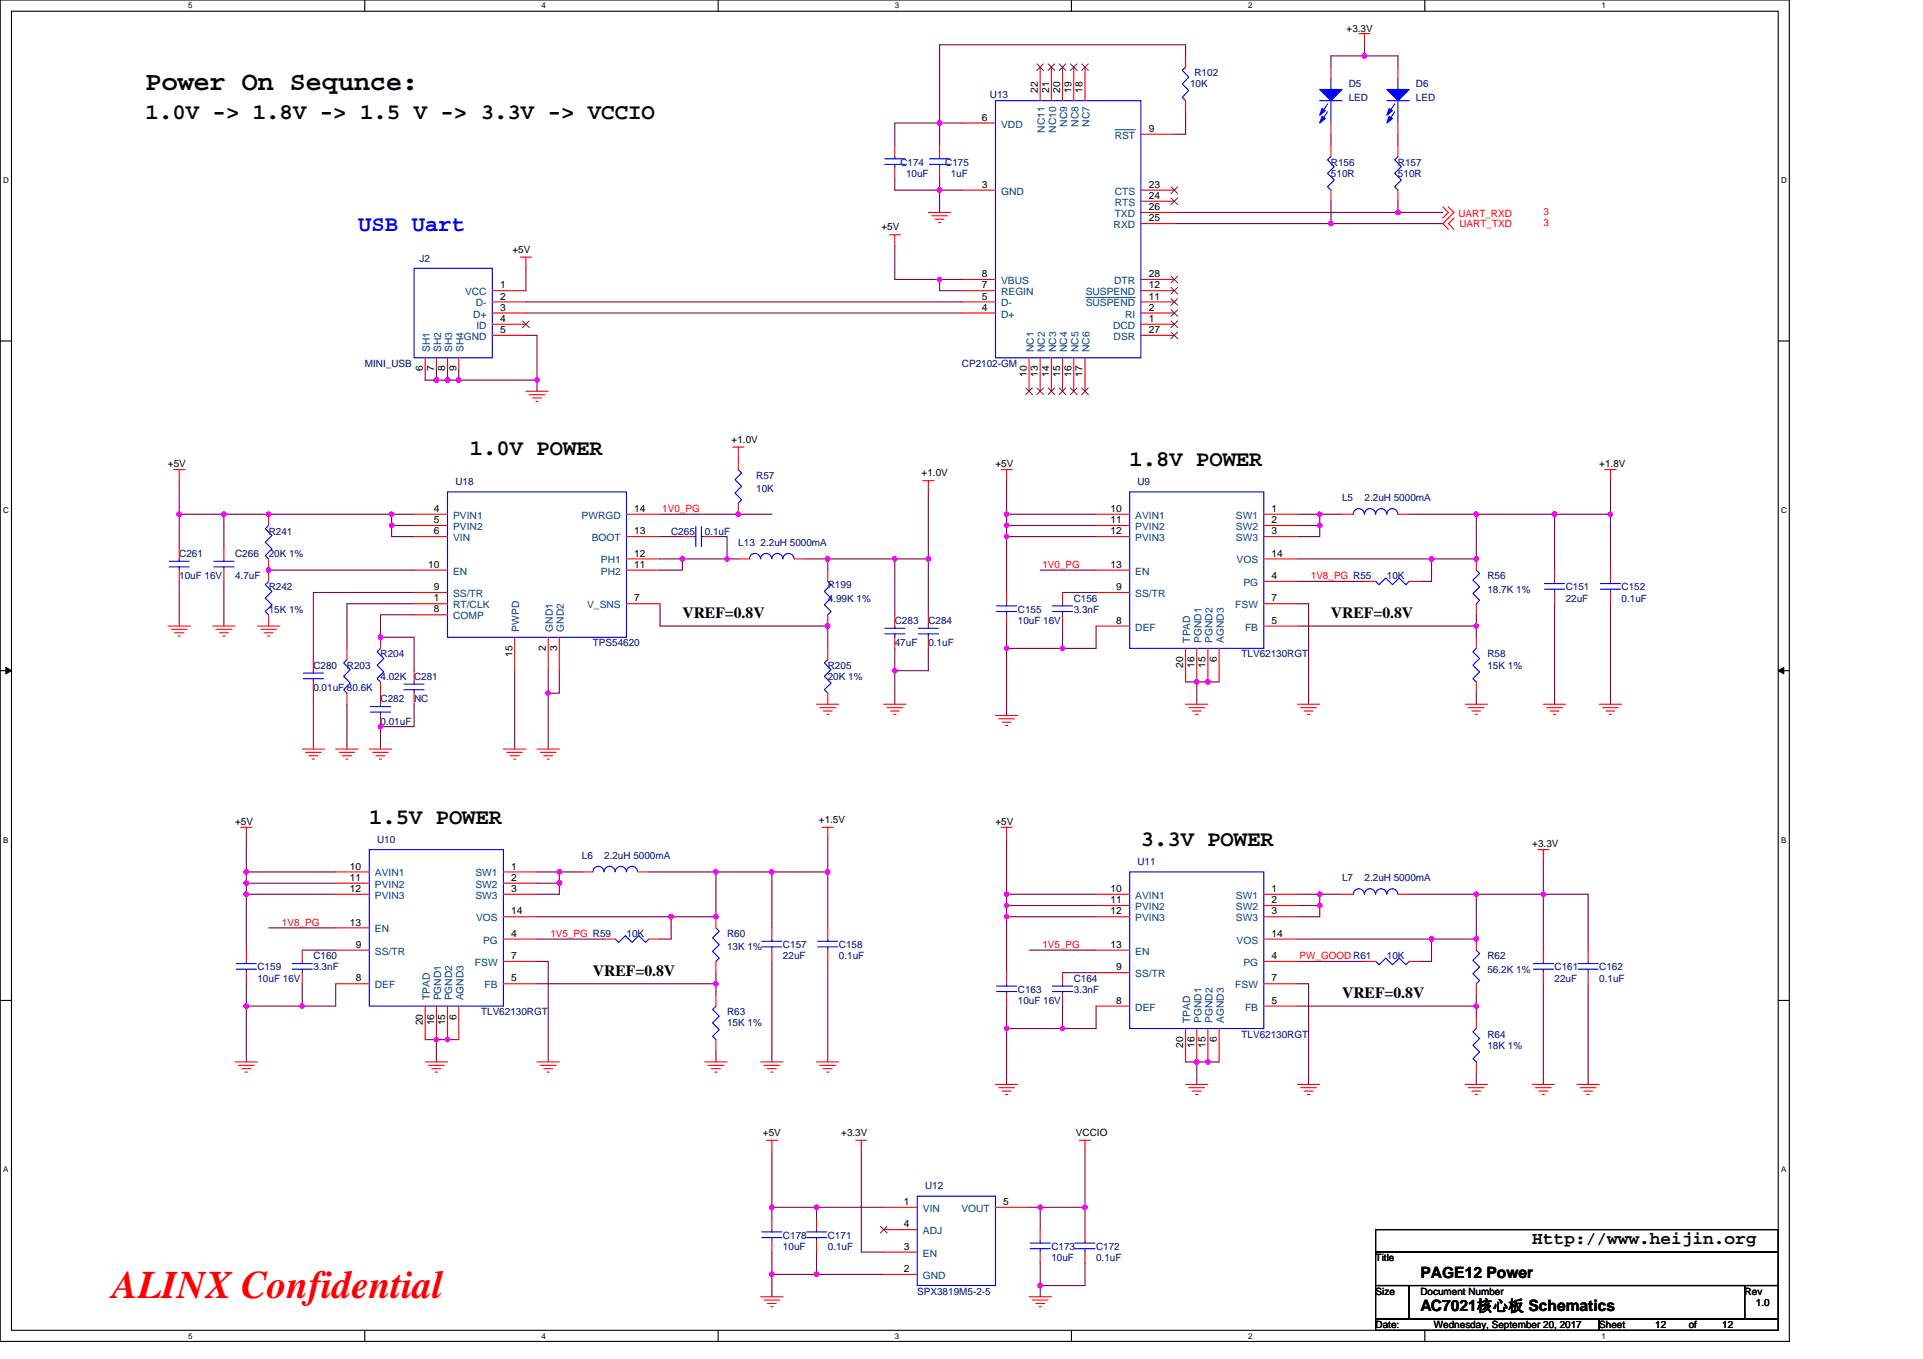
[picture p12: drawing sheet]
<svg xmlns="http://www.w3.org/2000/svg" width="297mm" height="210mm" viewBox="0 0 297 210" stroke-linecap="round" stroke-linejoin="round" font-family="sans-serif">
<path d="M0 0h276.4v207.3h-276.4zM1.8 1.7h272.9v203.8h-272.9z" fill="none" stroke="#000" stroke-width=".17"/>
<g fill="#fff">
<path d="M29.1 .2h.6v1.4h-.6z"/>
<path d="M29.1 205.7h.6v1.4h-.6z"/>
</g>
<path d="M56.3 0v1.7M56.3 205.5v1.8" fill="none" stroke="#000" stroke-width=".17"/>
<g fill="#fff">
<path d="M83.6 .2h.7v1.4h-.7z"/>
<path d="M83.6 205.7h.7v1.4h-.7z"/>
</g>
<path d="M110.9 0v1.7M110.9 205.5v1.8" fill="none" stroke="#000" stroke-width=".17"/>
<g fill="#fff">
<path d="M138.2 .2h.7v1.4h-.7z"/>
<path d="M138.2 205.7h.7v1.4h-.7z"/>
</g>
<path d="M165.5 0v1.7M165.5 205.5v1.8" fill="none" stroke="#000" stroke-width=".17"/>
<g fill="#fff">
<path d="M192.8 .2h.6v1.4h-.6z"/>
<path d="M192.8 205.7h.6v1.4h-.6z"/>
</g>
<path d="M220.1 0v1.7M220.1 205.5v1.8" fill="none" stroke="#000" stroke-width=".17"/>
<g fill="#fff">
<path d="M247.4 .2h.6v1.4h-.6z"/>
<path d="M247.4 205.7h.6v1.4h-.6z"/>
<path d="M.5 27.2h.8v1.4h-.8z"/>
<path d="M275.1 27.2h.9v1.4h-.9z"/>
<path d="M.5 78.1h.8v1.4h-.8z"/>
<path d="M275.1 78.1h.9v1.4h-.9z"/>
</g>
<path d="M0 52.7h1.8M274.7 52.7h1.7" fill="none" stroke="#000" stroke-width=".17"/>
<g fill="#fff">
<path d="M.5 129.1h.8v1.4h-.8z"/>
<path d="M275.1 129.1h.8v1.4h-.8z"/>
</g>
<path d="M0 103.6h1.8M274.7 103.6h1.7" fill="none" stroke="#000" stroke-width=".17"/>
<path d="M.9 103.1l.9 .5-.9 .5zM274.7 103.6l.8-.5v1z" fill="#000" stroke="#000" stroke-width=".15"/>
<g fill="#fff">
<path d="M.5 180h.8v1.4h-.8z"/>
<path d="M275.1 180h.8v1.4h-.8z"/>
</g>
<path d="M0 154.6h1.8M274.7 154.6h1.7M212.5 190h62.2v3.5h-62.2zM212.5 193.5h62.2v5.1h-62.2zM212.5 198.6h5.2v5.2h-5.2zM217.7 198.6h51.8v5.2h-51.8zM269.5 198.6h5.2v5.2h-5.2zM212.5 203.8h34.5v1.7h-34.5zM247 203.8h27.7v1.7h-27.7z" fill="none" stroke="#000" stroke-width=".17"/>
<g fill="none" stroke="#800040" stroke-width=".17">
<path d="M145.1 19h3.5M145.1 19h-6.9v3.5M145.1 19v3.5M183.1 17.3v3.4h-1.7M183.1 8.6v-1.7h-38v12.1M210.8 8.6h-5.2v1.8M210.8 6.9v1.7M210.8 8.6h5.1v1.8M138.2 38v5.2h6.9M138.2 27.6v1.8h6.9M145.1 29.4h3.5M145.1 29.4v3.4"/>
<path d="M145.1 27.6v1.8M181.4 34.5h24.2M181.4 32.8h34.5M205.6 31.1v3.4M205.6 20.7v1.8M205.6 34.5h17.3M215.9 32.8h7M215.9 31.1v1.7M215.9 20.7v1.8M65.7 57v1.7h1.7M67.4 57v1.7M67.4 58.7h1.7"/>
<path d="M69.1 57v1.7M69.1 58.7h1.8M70.9 58.7h12M70.9 57v1.7M81.2 46.7h67.4M81.2 48.4h67.4M81.2 41.5v3.4M81.2 51.8h1.7v6.9M82.9 58.7v1.8M145.1 43.2h3.5M145.1 43.2v1.7h3.5M27.7 74.3v5.2"/>
<path d="M27.7 79.5v5.1M27.7 79.5h6.9v5.1M34.6 79.5h25.9v1.7h3.5M60.5 79.5h3.5M102 79.5h17.2M143.4 76v10.4M155.5 74.3v5.2h13.8M155.5 79.5v1.7M200.4 79.5h3.5M203.9 79.5v1.7M203.9 79.5h3.4M217.7 79.5h10.3"/>
<path d="M228 79.5h12.1M228 79.5v6.9h-6.9M240.1 79.5v8.6M240.1 79.5h8.7M248.8 79.5v8.6M248.8 74.3v5.2M27.7 89.8v6.9M34.6 89.8v6.9M41.5 88.1h22.5M60.5 81.2v1.7h3.5M64 95h-5.2v3.5h5.2v5.1M64 93.3h-10.4v6.9"/>
<path d="M64 91.5h-15.6v10.4M102 82.9h3.4M102 86.4h3.4M102 93.3v3.4h25.9v3.5M105.4 86.4v1.7h-3.4M105.4 86.4h6.9M110.6 82.9h1.7v3.5M112.3 86.4h1.7M124.4 86.4h3.5M127.9 86.4h10.3M127.9 86.4v1.7M138.2 86.4v8.6"/>
<path d="M138.2 86.4h5.2M143.4 86.4v8.6M155.5 81.2v1.7M155.5 96.7v3.5M155.5 81.2h13.8M155.5 82.9h13.8M155.5 82.9v8.6M160.7 88.1h8.6M164.1 96.7v3.5M164.1 91.5h5.2M169.3 96.7v3.5h-5.2M200.4 93.3h1.7v15.5"/>
<path d="M200.4 86.4h20.7M200.4 89.8h10.4M200.4 81.2h3.5M200.4 96.7h27.6M203.9 81.2v1.7h-3.5M221.1 86.4v3.4h-1.7M228 95v1.7M228 96.7v1.8M240.1 93.3v15.5M248.8 93.3v15.5M48.4 107.1v8.6M53.6 108.8v6.9"/>
<path d="M64 108.8v3.5h-5.2v3.4M79.5 103.6v12.1M84.7 103.6v3.5M86.4 103.6v3.5h-1.7v8.6M138.2 100.2v3.4M143.4 100.2v3.4h-5.2v5.2M155.5 100.2h8.6M155.5 100.2v10.4M183.1 105.4h1.8M184.9 105.4h3.4M184.9 105.4v3.4M228 107.1v1.7"/>
<path d="M38.1 134.7h13.8M38.1 136.5h13.8M38.1 138.2h13.8M38.1 136.5v1.7M38.1 129.5v5.2M38.1 134.7v1.8M38.1 138.2v8.6M82.9 136.5h3.5M82.9 134.7h3.5M86.4 134.7v1.8M86.4 136.5v1.7h-3.5M86.4 134.7h3.5"/>
<path d="M100.2 134.7h10.4M110.6 134.7v6.9h-6.9M110.6 134.7h8.6M119.2 134.7v8.7M119.2 134.7h8.7M127.9 134.7v8.7M127.9 129.5v5.2M155.5 138.2h13.8M155.5 139.9v1.7M155.5 139.9h13.8M155.5 129.5v8.7M155.5 138.2v1.7"/>
<path d="M200.4 139.9h3.5M200.4 138.2h3.5M203.9 138.2v1.7M203.9 138.2h3.4M203.9 139.9v1.7h-3.5M217.7 138.2h10.3M228 138.2h10.4M228 138.2v6.9h-6.9M238.4 138.2h6.9v8.6M238.4 138.2v8.6M238.4 133v5.2M38.1 155.4h8.6"/>
<path d="M38.1 152v3.4M38.1 155.4v8.7M41.5 143.4h10.4M46.7 146.8h5.2M46.7 152v3.4M51.9 152v3.4h-5.2M82.9 148.5h1.8v15.6M82.9 152h27.7M82.9 141.6h20.8M82.9 145.1h10.4M103.7 141.6v3.5h-1.7M110.6 150.3v1.7"/>
<path d="M110.6 152v1.7M119.2 148.5v15.6M127.9 148.5v15.6M155.5 158.9h8.6M155.5 155.4v3.5M155.5 158.9v8.7M155.5 141.6h13.8M155.5 141.6v8.7M159 146.8h10.3M164.1 155.4v3.5M164.1 150.3h5.2M169.3 155.4v3.5h-5.2"/>
<path d="M200.4 148.5h10.4M200.4 152h1.7v15.6M200.4 145.1h20.7M200.4 155.4h27.6M221.1 145.1v3.4h-1.7M228 153.7v1.7M228 155.4v1.8M238.4 152v15.6M245.3 152v15.6M65.7 160.6h1.7M67.4 160.6v3.5M67.4 160.6h3.5"/>
<path d="M110.6 162.4v1.7M119.2 177.9v8.6M133.1 177.9v15.6h3.4M167.6 177.9v8.6M183.1 164.1h1.8M184.9 164.1v3.5M184.9 164.1h3.4M228 165.8v1.8M119.2 186.5h6.9M119.2 196.9h6.9M119.2 196.9v3.5M119.2 186.5v1.8"/>
<path d="M119.2 193.5v3.4M126.1 196.9h10.4M126.1 186.5h10.4M126.1 186.5v1.8M126.1 193.5v3.4M159 186.5h1.7M160.7 186.5h6.9M160.7 186.5v3.5M160.7 195.2v3.4M160.7 198.6v1.8M167.6 195.2v3.4h-6.9M167.6 186.5v3.5"/>
</g>
<g fill="#f0f" stroke="#f0f" stroke-width=".17">
<circle cx="164.1" cy="100.2" r=".34"/>
<circle cx="240.1" cy="79.4" r=".33"/>
<circle cx="203.9" cy="79.4" r=".33"/>
<circle cx="228" cy="96.7" r=".33"/>
<circle cx="203.9" cy="81.2" r=".34"/>
<circle cx="155.5" cy="100.2" r=".34"/>
<circle cx="221.1" cy="86.4" r=".34"/>
<circle cx="228" cy="86.4" r=".34"/>
<circle cx="164.1" cy="158.9" r=".34"/>
<circle cx="203.9" cy="138.2" r=".34"/>
<circle cx="228" cy="155.4" r=".34"/>
<circle cx="203.9" cy="139.9" r=".33"/>
<circle cx="155.5" cy="158.9" r=".34"/>
<circle cx="221.1" cy="145.1" r=".34"/>
<circle cx="228" cy="145.1" r=".34"/>
<circle cx="155.5" cy="138.2" r=".34"/>
<circle cx="186.6" cy="164.1" r=".34"/>
<circle cx="184.8" cy="164.1" r=".34"/>
<circle cx="155.5" cy="139.9" r=".33"/>
<circle cx="155.5" cy="141.6" r=".34"/>
<circle cx="186.6" cy="105.4" r=".33"/>
<circle cx="184.8" cy="105.4" r=".33"/>
<circle cx="155.5" cy="81.2" r=".34"/>
<circle cx="155.5" cy="79.4" r=".33"/>
<circle cx="155.5" cy="82.9" r=".34"/>
<circle cx="248.8" cy="79.4" r=".33"/>
<circle cx="46.7" cy="155.4" r=".34"/>
<circle cx="86.4" cy="134.7" r=".34"/>
<circle cx="110.6" cy="152" r=".34"/>
<circle cx="86.4" cy="136.4" r=".34"/>
<circle cx="38" cy="155.4" r=".34"/>
<circle cx="119.2" cy="134.7" r=".34"/>
<circle cx="103.7" cy="141.6" r=".34"/>
<circle cx="110.6" cy="141.6" r=".34"/>
<circle cx="38" cy="134.7" r=".34"/>
<circle cx="69.1" cy="160.6" r=".34"/>
<circle cx="67.4" cy="160.6" r=".34"/>
<circle cx="38" cy="136.4" r=".34"/>
<circle cx="38" cy="138.2" r=".34"/>
<circle cx="82.9" cy="58.7" r=".34"/>
<circle cx="70.8" cy="58.7" r=".34"/>
<circle cx="67.4" cy="58.7" r=".34"/>
<circle cx="69.1" cy="58.7" r=".34"/>
<circle cx="126.1" cy="186.5" r=".34"/>
<circle cx="126.1" cy="196.9" r=".34"/>
<circle cx="160.7" cy="186.5" r=".34"/>
<circle cx="160.7" cy="198.6" r=".34"/>
<circle cx="167.6" cy="186.5" r=".34"/>
<circle cx="119.2" cy="186.5" r=".34"/>
<circle cx="205.6" cy="34.5" r=".34"/>
<circle cx="215.9" cy="32.8" r=".34"/>
<circle cx="145.1" cy="19" r=".33"/>
<circle cx="145.1" cy="29.4" r=".34"/>
<circle cx="210.8" cy="8.6" r=".34"/>
<circle cx="145.1" cy="43.2" r=".34"/>
<circle cx="228" cy="138.2" r=".34"/>
<circle cx="238.4" cy="138.2" r=".34"/>
<circle cx="228" cy="79.4" r=".33"/>
<circle cx="127.8" cy="134.7" r=".34"/>
<circle cx="110.6" cy="134.7" r=".34"/>
<circle cx="119.2" cy="196.9" r=".34"/>
<circle cx="60.5" cy="79.4" r=".33"/>
<circle cx="58.8" cy="98.4" r=".34"/>
<circle cx="58.8" cy="112.3" r=".34"/>
<circle cx="41.5" cy="79.4" r=".33"/>
<circle cx="60.5" cy="81.2" r=".34"/>
<circle cx="84.7" cy="107.1" r=".34"/>
<circle cx="105.4" cy="86.4" r=".34"/>
<circle cx="112.3" cy="86.4" r=".34"/>
<circle cx="127.8" cy="86.4" r=".34"/>
<circle cx="127.8" cy="96.7" r=".33"/>
<circle cx="138.2" cy="103.6" r=".34"/>
<circle cx="138.2" cy="86.4" r=".34"/>
<circle cx="143.4" cy="86.4" r=".34"/>
<circle cx="27.7" cy="79.4" r=".33"/>
<circle cx="114" cy="79.4" r=".33"/>
<circle cx="34.6" cy="79.4" r=".33"/>
<circle cx="41.5" cy="88.1" r=".33"/>
</g>
<g fill="none" stroke="#f00" stroke-width=".17">
<path d="M148.6 19h5.2M160.7 10.4v5.2M162.4 10.4v5.2M164.1 10.4v5.2M165.9 10.4v5.2M167.6 10.4v5.2M183.1 15.6v1.7M183.1 8.6v1.8M205.6 10.4v1.7M205.6 19v1.7M209.9 5.2h1.7M210.8 5.2v1.7"/>
<path d="M215.9 10.4v1.7M215.9 19v1.7M80.4 39.7h1.7M81.2 39.7v1.8M137.4 36.3h1.7M138.2 22.5v1.7M138.2 25.9v1.7M138.2 36.3v1.7M143.4 32.8h3.5M143.9 33.3h2.4M144.4 33.9h1.4M145 34.4h.3"/>
<path d="M145.1 22.5v1.7M145.1 25.9v1.7M148.6 29.4h5.2M176.2 20.7h5.2M176.2 29.4h5.2M176.2 31.1h5.2M176.2 34.5h5.2M176.2 32.8h5.2M205.6 29.4v1.7M205.6 22.5v1.7M215.9 29.4v1.7M215.9 22.5v1.7"/>
<path d="M222.9 32l.8 .8-.8 .9M223.7 32l.9 .8-1.7 1.7 .8 .9M224.6 33.7l-.9 .8 .9 .9M65.7 55.3v1.7M67.4 55.3v1.7M69.1 55.3v1.7M70.9 55.3v1.7M76 44.9h5.2M76 46.7h5.2M76 48.4h5.2M76 50.1h5.2M76 51.8h5.2"/>
<path d="M148.6 48.4h5.2M148.6 46.7h5.2M148.6 44.9h5.2M148.6 43.2h5.2M159 55.3v5.2M160.7 55.3v5.2M162.4 55.3v5.2M164.1 55.3v5.2M165.9 55.3v5.2M167.6 55.3v5.2M176.2 50.1h5.2M176.2 48.4h5.2"/>
<path d="M176.2 46.7h5.2M176.2 44.9h5.2M176.2 51.8h5.2M176.2 43.2h5.2M26.8 72.6h1.8M27.7 72.6v1.7M41.5 79.5v1.7M64 79.5h5.1M81.2 60.5h3.5M81.7 61h2.5M82.3 61.5h1.3M82.8 62h.3"/>
<path d="M96.8 79.5h5.2M113.2 69.1h1.7M114 69.1v3.5M114 77.7v1.8M142.5 74.3h1.8M143.4 74.3v1.7M154.6 72.6h1.8M155.5 72.6v1.7M169.3 79.5h5.2M195.2 79.5h5.2M207.3 79.5h1.7M215.9 79.5h1.8"/>
<path d="M247.9 72.6h1.7M248.8 72.6v1.7M25.9 96.7h3.5M26.5 97.2h2.4M27 97.8h1.4M27.5 98.3h.4M27.7 84.6v1.8M27.7 88.1v1.7M32.9 96.7h3.4M33.4 97.2h2.4M33.9 97.8h1.4M34.4 98.3h.4"/>
<path d="M34.6 84.6v1.8M34.6 88.1v1.7M39.8 96.7h3.4M40.3 97.2h2.4M40.8 97.8h1.4M41.3 98.3h.4M41.5 95v1.7M41.5 86.4v3.4M58.8 98.5v1.7M64 93.3h5.1M64 81.2h5.1M64 82.9h5.1"/>
<path d="M64 95h5.1M64 91.5h5.1M64 88.1h5.1M79.5 98.5v5.1M84.7 98.5v5.1M86.4 98.5v5.1M96.8 93.3h5.2M96.8 88.1h5.2M96.8 86.4h5.2M96.8 82.9h5.2M105.4 82.9h1.7M108.9 82.9h1.7"/>
<path d="M114 86.4h1.8M122.7 86.4h1.7M127.9 88.1v1.7M127.9 95v1.7M138.2 95v1.7M138.2 98.5v1.7M143.4 95v1.7M143.4 98.5v1.7M155.5 91.5v1.8M155.5 95v1.7M164.1 91.5v1.8M164.1 95v1.7"/>
<path d="M169.3 81.2h5.2M169.3 82.9h5.2M169.3 88.1h5.2M169.3 91.5h5.2M169.3 96.7h5.2M195.2 81.2h5.2M195.2 82.9h5.2M195.2 86.4h5.2M195.2 89.8h5.2M195.2 93.3h5.2M195.2 96.7h5.2M210.8 89.8h1.7"/>
<path d="M217.7 89.8h1.7M228 86.4v1.7M228 93.3v1.7M228 98.5v1.7M240.1 88.1v1.7M240.1 91.5v1.8M248.8 88.1v1.7M248.8 91.5v1.8M46.7 115.7h3.4M47.2 116.2h2.4M47.7 116.8h1.4M48.2 117.3h.4"/>
<path d="M48.4 101.9v1.7M48.4 105.4v1.7M51.9 115.7h3.4M52.4 116.2h2.4M52.9 116.8h1.4M53.4 117.3h.4M53.6 107.1v1.7M53.6 100.2v1.7M57 115.7h3.5M57.6 116.2h2.4M58.1 116.8h1.4M58.6 117.3h.3"/>
<path d="M58.8 105.4v3.4M58.8 110.6v1.7M64 103.6v1.8M64 107.1v1.7M77.8 115.7h3.4M78.3 116.2h2.4M78.8 116.8h1.4M79.3 117.3h.4M82.9 115.7h3.5M83.5 116.2h2.4M84 116.8h1.4M84.5 117.3h.4"/>
<path d="M126.1 108.8h3.5M126.7 109.3h2.4M127.2 109.9h1.3M127.7 110.4h.3M127.9 107.1v1.7M127.9 100.2v1.7M136.5 108.8h3.5M137 109.3h2.4M137.5 109.9h1.4M138 110.4h.4M153.8 110.6h3.4M154.3 111.1h2.4"/>
<path d="M154.8 111.6h1.4M155.3 112.1h.4M183.1 100.2v5.2M183.1 108.8h3.5M183.6 109.3h2.5M184.2 109.9h1.3M184.7 110.4h.3M184.9 100.2v5.2M186.6 100.2v5.2M188.3 100.2v5.2M200.4 108.8h3.5M200.9 109.3h2.4"/>
<path d="M201.4 109.9h1.4M201.9 110.4h.4M226.3 108.8h3.5M226.8 109.3h2.5M227.3 109.9h1.4M227.9 110.4h.3M228 105.4v1.7M238.4 108.8h3.4M238.9 109.3h2.4M239.4 109.9h1.4M240 110.4h.3M247 108.8h3.5"/>
<path d="M247.6 109.3h2.4M248.1 109.9h1.3M248.6 110.4h.3M37.2 127.8h1.7M38.1 127.8v1.7M51.9 134.7h5.1M51.9 136.5h5.1M51.9 138.2h5.1M77.8 134.7h5.1M77.8 136.5h5.1M77.8 138.2h5.1M89.9 134.7h1.7"/>
<path d="M98.5 134.7h1.7M127 127.8h1.7M127.9 127.8v1.7M154.6 127.8h1.8M155.5 127.8v1.7M169.3 138.2h5.2M169.3 139.9h5.2M195.2 138.2h5.2M195.2 139.9h5.2M207.3 138.2h1.7M215.9 138.2h1.8M237.5 131.3h1.8"/>
<path d="M238.4 131.3v1.7M38.1 146.8v1.7M38.1 150.3v1.7M46.7 146.8v1.7M46.7 150.3v1.7M51.9 143.4h5.1M51.9 146.8h5.1M51.9 152h5.1M65.7 155.4v5.2M67.4 155.4v5.2M69.1 155.4v5.2M70.9 155.4v5.2"/>
<path d="M77.8 141.6h5.1M77.8 145.1h5.1M77.8 148.5h5.1M77.8 152h5.1M93.3 145.1h1.7M100.2 145.1h1.8M110.6 153.7v1.7M110.6 141.6v1.8M110.6 148.5v1.8M119.2 143.4v1.7M119.2 146.8v1.7M127.9 143.4v1.7"/>
<path d="M127.9 146.8v1.7M155.5 150.3v1.7M155.5 153.7v1.7M164.1 150.3v1.7M164.1 153.7v1.7M169.3 141.6h5.2M169.3 146.8h5.2M169.3 150.3h5.2M169.3 155.4h5.2M183.1 158.9v5.2M184.9 158.9v5.2M186.6 158.9v5.2"/>
<path d="M188.3 158.9v5.2M195.2 141.6h5.2M195.2 145.1h5.2M195.2 148.5h5.2M195.2 152h5.2M195.2 155.4h5.2M210.8 148.5h1.7M217.7 148.5h1.7M228 145.1v1.7M228 152v1.7M228 157.2v1.7M238.4 146.8v1.7"/>
<path d="M238.4 150.3v1.7M245.3 146.8v1.7M245.3 150.3v1.7M36.3 164.1h3.5M36.8 164.6h2.5M37.4 165.1h1.3M37.9 165.7h.3M65.7 164.1h3.4M66.2 164.6h2.4M66.7 165.1h1.4M67.2 165.7h.4M82.9 164.1h3.5"/>
<path d="M83.5 164.6h2.4M84 165.1h1.4M84.5 165.7h.4M108.9 164.1h3.4M109.4 164.6h2.4M109.9 165.1h1.4M110.4 165.7h.4M110.6 160.6v1.8M117.5 164.1h3.4M118 164.6h2.4M118.4 176.2h1.7M118.5 165.1h1.4"/>
<path d="M119.1 165.7h.3M119.2 176.2v1.7M126.1 164.1h3.5M126.7 164.6h2.4M127.2 165.1h1.3M127.7 165.7h.3M132.2 176.2h1.7M133.1 176.2v1.7M153.8 167.6h3.4M154.3 168.1h2.4M154.8 168.6h1.4M155.3 169.1h.4"/>
<path d="M166.7 176.2h1.7M167.6 176.2v1.7M183.1 167.6h3.5M183.6 168.1h2.5M184.2 168.6h1.3M184.7 169.1h.3M200.4 167.6h3.5M200.9 168.1h2.4M201.4 168.6h1.4M201.9 169.1h.4M226.3 167.6h3.5M226.8 168.1h2.5"/>
<path d="M227.3 168.6h1.4M227.9 169.1h.3M228 164.1v1.7M236.7 167.6h3.4M237.2 168.1h2.4M237.7 168.6h1.4M238.2 169.1h.4M243.6 167.6h3.4M244.1 168.1h2.4M244.6 168.6h1.4M245.1 169.1h.4M119.2 188.3v1.7"/>
<path d="M119.2 191.7v1.8M126.1 188.3v1.7M126.1 191.7v1.8M136.5 186.5h5.2M136.5 190h5.2M136.5 193.5h5.2M136.5 196.9h5.2M153.8 186.5h5.2M160.7 190v1.7M160.7 193.5v1.7M167.6 190v1.7M167.6 193.5v1.7"/>
<path d="M117.5 200.4h3.4M118 200.9h2.4M118.5 201.4h1.4M119.1 201.9h.3M159 200.4h3.4M159.5 200.9h2.4M160 201.4h1.4M160.5 201.9h.3"/>
</g>
<g fill="none" stroke="#00f" stroke-width=".17">
<path d="M153.8 15.6h22.4v39.7h-22.4zM183.1 10.4l-.5 .5 1 1-1 1.1 1 1-1 1 .5 .6M203.9 15.6h3.4M205.1 16.1l-1.1 1.5M205.1 17.3l-1.1 1.5M205.6 12.1v1.7M205.6 15.6v3.4M214.2 15.6h3.5M215.4 16.1l-1 1.5M215.4 17.3l-1 1.5M215.9 12.1v1.7M215.9 15.6v3.4"/>
<path d="M136.7 25.4h3.1M136.7 24.5h3.1M138.2 24.2v.3M138.2 25.4v.5M143.6 25.4h3.1M143.6 24.5h3.1M145.1 24.2v.3M145.1 25.4v.5M205.6 24.2l-.5 .5 1 1-1 1.1 1 1-1 1.1 .5 .5M215.9 24.2l-.5 .5 1.1 1-1.1 1.1 1.1 1-1.1 1.1 .5 .5M64 41.5h12v13.8h-12zM69.1 76h27.7v22.5h-27.7z"/>
<path d="M114 72.6l.6 .5-1.1 1 1.1 1-1.1 1.1 1.1 1-.6 .5M174.5 76h20.7v24.2h-20.7zM212.5 79.4a.86 .86 0 0 0-.9-.8 .86 .86 0 0 0-.8 .8 .86 .86 0 0 0-.9-.8 .86 .86 0 0 0-.9 .8M215.9 79.4a.86 .86 0 0 0-.8-.8 .86 .86 0 0 0-.9 .8 .86 .86 0 0 0-.9-.8 .86 .86 0 0 0-.8 .8M26.1 87.6h3.1M26.1 86.7h3.1M27.7 86.4v.3M27.7 87.6v.5M33 87.6h3.1M33 86.7h3.1M34.6 86.4v.3M34.6 87.6v.5"/>
<path d="M41.5 89.8l-.5 .5 1 1.1-1 1 1 1.1-1 1 .5 .5M41.5 81.2l-.5 .5 1 1-1 1.1 1 1-1 1.1 .5 .5M107.1 82.9h.4M107.5 81.4v3.1M108.3 81.4v3.1M108.3 82.9h.6M117.5 86.3a.85 .85 0 0 0-.9-.8 .85 .85 0 0 0-.8 .8M120.9 86.3a.86 .86 0 0 0-.8-.8 .86 .86 0 0 0-.9 .8 .86 .86 0 0 0-.8-.8 .86 .86 0 0 0-.9 .8M122.7 86.3a.86 .86 0 0 0-.9-.8 .86 .86 0 0 0-.9 .8M127.9 89.8l.5 .5-1.1 1.1 1.1 1-1.1 1.1 1.1 1-.5 .5M136.7 97.9h3.1M136.7 97.1h3.1"/>
<path d="M138.2 96.7v.4M138.2 97.9v.6M141.9 97.9h3.1M141.9 97.1h3.1M143.4 96.7v.4M143.4 97.9v.6M153.9 94.5h3.2M153.9 93.6h3.2M155.5 93.3v.3M155.5 94.5v.5M162.6 94.5h3.1M162.6 93.6h3.1"/>
<path d="M164.1 93.3v.3M164.1 94.5v.5M212.5 89.8l.5 .5 1.1-1 1 1 1-1 1.1 1 .5-.5M228 88.1l.6 .5-1.1 1 1.1 1.1-1.1 1 1.1 1.1-.6 .5M238.6 91h3.1M238.6 90.2h3.1M240.1 89.8v.4M240.1 91v.5M247.2 91h3.1M247.2 90.2h3.1M248.8 89.8v.4M248.8 91v.5"/>
<path d="M46.9 104.9h3.1M46.9 104h3.1M48.4 103.6v.4M48.4 104.9v.5M53.6 101.9l-.5 .5 1 1.1-1 1 1 1-1 1.1 .5 .5M57.2 110h3.1M57.2 109.2h3.1M58.8 108.8v.4M58.8 110v.6M58.8 100.2l-.6 .5 1.1 1-1.1 1.1 1.1 1-1.1 1.1 .6 .5M62.4 106.6h3.1M62.4 105.7h3.1"/>
<path d="M64 105.4v.3M64 106.6v.5M127.9 101.9l-.6 .5 1.1 1.1-1.1 1 1.1 1-1.1 1.1 .6 .5M228 100.2l-.5 .5 1.1 1-1.1 1.1 1.1 1-1.1 1.1 .5 .5M57 131.3h20.8v24.1h-20.8zM93.3 134.7a.86 .86 0 0 0-.9-.8 .86 .86 0 0 0-.8 .8M95 134.7a.85 .85 0 0 0-.8-.8 .85 .85 0 0 0-.9 .8M96.7 134.7a.86 .86 0 0 0-.8-.8 .86 .86 0 0 0-.9 .8M98.5 134.7a.86 .86 0 0 0-.9-.8 .86 .86 0 0 0-.8 .8M174.5 134.7h20.7v24.2h-20.7zM212.5 138.2a.86 .86 0 0 0-.9-.9 .86 .86 0 0 0-.8 .9 .86 .86 0 0 0-.9-.9 .86 .86 0 0 0-.9 .9M215.9 138.2a.86 .86 0 0 0-.8-.9 .86 .86 0 0 0-.9 .9 .86 .86 0 0 0-.9-.9 .86 .86 0 0 0-.8 .9"/>
<path d="M36.5 149.8h3.1M36.5 148.9h3.1M38.1 148.5v.4M38.1 149.8v.5M45.1 149.8h3.1M45.1 148.9h3.1M46.7 148.5v.4M46.7 149.8v.5M95 145.1l.6 .5 1-1 1 1 1.1-1 1 1 .5-.5M110.6 155.4l-.5 .6 1 1-1 1.1 1 1-1 1 .5 .5M110.6 143.4l.5 .5-1 1 1 1.1-1 1 1 1-.5 .5M117.7 146.3h3.1"/>
<path d="M117.7 145.4h3.1M119.2 145.1v.3M119.2 146.3v.5M126.3 146.3h3.1M126.3 145.4h3.1M127.9 145.1v.3M127.9 146.3v.5M153.9 153.2h3.2M153.9 152.4h3.2M155.5 152v.4M155.5 153.2v.5M162.6 153.2h3.1"/>
<path d="M162.6 152.4h3.1M164.1 152v.4M164.1 153.2v.5M212.5 148.5l.5 .6 1.1-1.1 1 1.1 1-1.1 1.1 1.1 .5-.6M228 146.8l.6 .5-1.1 1.1 1.1 1-1.1 1.1 1.1 1-.6 .5M228 158.9l-.5 .5 1.1 1.1-1.1 1 1.1 1-1.1 1.1 .5 .5M236.9 149.8h3.1M236.9 148.9h3.1M238.4 148.5v.4M238.4 149.8v.5M243.8 149.8h3.1M243.8 148.9h3.1"/>
<path d="M245.3 148.5v.4M245.3 149.8v.5M117.7 191.2h3.1M117.7 190.4h3.1M119.2 190v.4M119.2 191.2v.5M124.6 191.2h3.1M124.6 190.4h3.1M126.1 190v.4M126.1 191.2v.5M141.7 184.8h12.1v13.8h-12.1zM159.1 192.9h3.1"/>
<path d="M159.1 192.1h3.1M160.7 191.7v.4M160.7 192.9v.6M166 192.9h3.1M166 192.1h3.1M167.6 191.7v.4M167.6 192.9v.6"/>
</g>
<g fill="none" stroke="#804000" stroke-width=".15">
<path d="M160.2 9.9l1 1M161.2 9.9l-1.1 1M161.9 9.9l1 1M162.9 9.9l-1 1M163.6 9.9l1.1 1M164.6 9.9l-1 1M165.4 9.9l1 1M166.4 9.9l-1.1 1M167.1 9.9l1 1M168.1 9.9l-1 1M180.9 28.9l1 1M180.9 30.6l1 1"/>
<path d="M181.9 28.9l-1 1M181.9 30.6l-1 1M80.7 49.6l1.1 1M81.7 49.6l-1 1M158.5 59.9l1 1.1M159.5 59.9l-1.1 1.1M160.2 59.9l1 1.1M161.2 59.9l-1.1 1.1M161.9 59.9l1 1.1M162.9 59.9l-1 1.1M163.6 59.9l1.1 1.1M164.6 59.9l-1 1.1"/>
<path d="M165.4 59.9l1 1.1M166.4 59.9l-1.1 1.1M167.1 59.9l1 1.1M168.1 59.9l-1 1.1M180.9 49.6l1 1M180.9 47.9l1 1M180.9 46.1l1 1.1M180.9 44.4l1 1M180.9 51.3l1 1M180.9 42.7l1 1M181.9 49.6l-1 1M181.9 47.9l-1 1"/>
<path d="M181.9 46.1l-1 1.1M181.9 44.4l-1 1M181.9 51.3l-1 1M181.9 42.7l-1 1M136 189.5l1 1M137 189.5l-1 1"/>
</g>
<g fill="#00f" stroke="#00f" stroke-width=".17">
<path d="M203.9 13.8h3.4l-1.7 1.8z" fill-rule="evenodd"/>
<path d="M204.2 16.8l.5 .3-.8 .7z" fill-rule="evenodd"/>
<path d="M204.2 18l.5 .3-.8 .7z" fill-rule="evenodd"/>
<path d="M214.2 13.8h3.5l-1.8 1.8z" fill-rule="evenodd"/>
<path d="M214.6 16.8l.5 .3-.9 .7z" fill-rule="evenodd"/>
<path d="M214.6 18l.5 .3-.9 .7z" fill-rule="evenodd"/>
</g>
<path d="M172.2 20h3.2M167.7 46h7.7" fill="none" stroke="#004080" stroke-width=".15"/>
<text font-size="6" fill="#f00" x="17.3" y="200.6">ALINX Confidential</text>
<text font-size="4.1" x="22.5" y="13.8">Power On Sequnce:</text>
<g font-size="3.5">
<text x="22.5" y="18.5">1.0V -&gt; 1.8V -&gt; 1.5 V -&gt; 3.3V -&gt; VCCIO</text>
<text x="72.6" y="70.3">1.0V POWER</text>
<text x="174.5" y="72">1.8V POWER</text>
<text x="57" y="127.3">1.5V POWER</text>
<text x="176.2" y="130.7">3.3V POWER</text>
</g>
<text font-size="3.5" fill="#00f" x="55.3" y="35.7">USB Uart</text>
<text font-size="2.8" x="236.7" y="192.3">Http://www.heijin.org</text>
<g font-size="2.4">
<text x="105.4" y="95.5">VREF=0.8V</text>
<text x="205.6" y="95.5">VREF=0.8V</text>
<text x="91.6" y="150.7">VREF=0.8V</text>
<text x="207.3" y="154.2">VREF=0.8V</text>
<text x="219.4" y="197.4">PAGE12 Power</text>
<text x="219.4" y="202.6">AC7021核心板 Schematics</text>
</g>
<g font-size="1.5">
<text x="208" y="4.9">+3.3V</text>
<text x="160.3" y="14.4" transform="rotate(-90 160.3 14.4)">22</text>
<text x="162" y="14.4" transform="rotate(-90 162 14.4)">21</text>
<text x="163.8" y="14.4" transform="rotate(-90 163.8 14.4)">20</text>
<text x="165.5" y="14.4" transform="rotate(-90 165.5 14.4)">19</text>
<text x="167.2" y="14.4" transform="rotate(-90 167.2 14.4)">18</text>
<text x="151.7" y="18.6">6</text>
<text x="177.4" y="20.4">9</text>
<text x="151.7" y="29">3</text>
<text x="177.4" y="29">23</text>
<text x="136.1" y="35.6">+5V</text>
<text x="177.4" y="34.2">25</text>
<text x="177.4" y="30.7">24</text>
<text x="177.4" y="32.5">26</text>
<text x="79.2" y="39.1">+5V</text>
<text x="77.3" y="46.3">2</text>
<text x="77.3" y="44.6">1</text>
<text x="151.7" y="46.3">5</text>
<text x="151.7" y="44.6">7</text>
<text x="151.7" y="42.8">8</text>
<text x="177.4" y="46.3">11</text>
<text x="177.4" y="42.8">28</text>
<text x="177.4" y="44.6">12</text>
<text x="77.3" y="49.7">4</text>
<text x="77.3" y="48">3</text>
<text x="77.3" y="51.5">5</text>
<text x="151.7" y="48">4</text>
<text x="177.4" y="48">2</text>
<text x="177.4" y="49.7">1</text>
<text x="177.4" y="51.5">27</text>
<text x="65.3" y="57.4" transform="rotate(-90 65.3 57.4)">6</text>
<text x="67.1" y="57.4" transform="rotate(-90 67.1 57.4)">7</text>
<text x="68.8" y="57.4" transform="rotate(-90 68.8 57.4)">8</text>
<text x="70.5" y="57.4" transform="rotate(-90 70.5 57.4)">9</text>
<text x="158.6" y="58.3" transform="rotate(-90 158.6 58.3)">10</text>
<text x="160.3" y="58.3" transform="rotate(-90 160.3 58.3)">13</text>
<text x="162" y="58.3" transform="rotate(-90 162 58.3)">14</text>
<text x="163.8" y="58.3" transform="rotate(-90 163.8 58.3)">15</text>
<text x="165.5" y="58.3" transform="rotate(-90 165.5 58.3)">16</text>
<text x="167.2" y="58.3" transform="rotate(-90 167.2 58.3)">17</text>
<text x="113" y="68.4">+1.0V</text>
<text x="25.9" y="72.2">+5V</text>
<text x="142.4" y="73.6">+1.0V</text>
<text x="153.8" y="72.2">+5V</text>
<text x="247" y="72.2">+1.8V</text>
<text x="67" y="79.1">4</text>
<text x="67" y="80.8">5</text>
<text x="67" y="82.6">6</text>
<text x="98" y="82.6">13</text>
<text x="98" y="79.1">14</text>
<text x="171.5" y="79.1">10</text>
<text x="171.5" y="80.8">11</text>
<text x="171.5" y="82.6">12</text>
<text x="196.4" y="79.1">1</text>
<text x="196.4" y="80.8">2</text>
<text x="196.4" y="82.6">3</text>
<text x="66.1" y="87.7">10</text>
<text x="98" y="87.7">11</text>
<text x="98" y="86">12</text>
<text x="171.5" y="87.7">13</text>
<text x="196.4" y="86">14</text>
<text x="196.4" y="89.5">4</text>
<text x="67" y="92.9">1</text>
<text x="67" y="94.6">8</text>
<text x="67" y="91.2">9</text>
<text x="98" y="92.9">7</text>
<text x="172.4" y="91.2">9</text>
<text x="196.4" y="92.9">7</text>
<text x="79.1" y="101.5" transform="rotate(-90 79.1 101.5)">15</text>
<text x="84.3" y="100.6" transform="rotate(-90 84.3 100.6)">2</text>
<text x="86" y="100.6" transform="rotate(-90 86 100.6)">3</text>
<text x="172.4" y="96.4">8</text>
<text x="196.4" y="96.4">5</text>
<text x="182.8" y="103.2" transform="rotate(-90 182.8 103.2)">20</text>
<text x="184.5" y="103.2" transform="rotate(-90 184.5 103.2)">16</text>
<text x="186.2" y="103.2" transform="rotate(-90 186.2 103.2)">15</text>
<text x="188" y="102.3" transform="rotate(-90 188 102.3)">6</text>
<text x="36.3" y="127.5">+5V</text>
<text x="126.5" y="127.1">+1.5V</text>
<text x="153.8" y="127.5">+5V</text>
<text x="236.7" y="130.9">+3.3V</text>
<text x="54.1" y="134.4">10</text>
<text x="54.1" y="136.1">11</text>
<text x="54.1" y="137.8">12</text>
<text x="79" y="134.4">1</text>
<text x="79" y="136.1">2</text>
<text x="79" y="137.8">3</text>
<text x="171.5" y="137.8">10</text>
<text x="196.4" y="137.8">1</text>
<text x="54.1" y="143">13</text>
<text x="79" y="141.3">14</text>
<text x="171.5" y="139.6">11</text>
<text x="171.5" y="141.3">12</text>
<text x="196.4" y="139.6">2</text>
<text x="196.4" y="141.3">3</text>
<text x="54.9" y="146.5">9</text>
<text x="79" y="148.2">7</text>
<text x="79" y="144.7">4</text>
<text x="171.5" y="146.5">13</text>
<text x="172.4" y="149.9">9</text>
<text x="196.4" y="144.7">14</text>
<text x="196.4" y="148.2">4</text>
<text x="54.9" y="151.6">8</text>
<text x="79" y="151.6">5</text>
<text x="172.4" y="155.1">8</text>
<text x="196.4" y="155.1">5</text>
<text x="196.4" y="151.6">7</text>
<text x="65.3" y="158.4" transform="rotate(-90 65.3 158.4)">20</text>
<text x="67.1" y="158.4" transform="rotate(-90 67.1 158.4)">16</text>
<text x="68.8" y="158.4" transform="rotate(-90 68.8 158.4)">15</text>
<text x="70.5" y="157.5" transform="rotate(-90 70.5 157.5)">6</text>
<text x="182.8" y="161.9" transform="rotate(-90 182.8 161.9)">20</text>
<text x="184.5" y="161.9" transform="rotate(-90 184.5 161.9)">16</text>
<text x="186.2" y="161.9" transform="rotate(-90 186.2 161.9)">15</text>
<text x="188" y="161" transform="rotate(-90 188 161)">6</text>
<text x="117.9" y="175.5">+5V</text>
<text x="129.9" y="175.5">+3.3V</text>
<text x="166.2" y="175.5">VCCIO</text>
<text x="139.6" y="186.2">1</text>
<text x="139.6" y="189.6">4</text>
<text x="155" y="186.2">5</text>
<text x="139.6" y="193.1">3</text>
<text x="139.6" y="196.6">2</text>
<text x="212.5" y="194.9">Title</text>
<text x="212.5" y="200">Size</text>
<text x="219.4" y="200">Document Number</text>
<text x="269.5" y="200">Rev</text>
<text x="271.2" y="201.8">1.0</text>
<text x="212.5" y="205.2">Date:</text>
<text x="221.5" y="205.2">Wednesday, September 20, 2017</text>
<text x="247" y="205.2">Sheet</text>
<text x="255.7" y="205.2">12</text>
<text x="260.9" y="205.2">of</text>
<text x="266" y="205.2">12</text>
</g>
<g font-size="1.5" fill="#000080">
<text x="184.5" y="11.8">R102</text>
<text x="152.9" y="15.2">U13</text>
<text x="183.8" y="13.5">10K</text>
<text x="208.3" y="13.5">D5</text>
<text x="208.3" y="15.6">LED</text>
<text x="218.7" y="13.5">D6</text>
<text x="218.7" y="15.6">LED</text>
<text x="139.1" y="25.6">C174</text>
<text x="140" y="27.3">10uF</text>
<text x="146" y="25.6">C175</text>
<text x="146.9" y="27.3">1uF</text>
<text x="205.6" y="25.6">R156</text>
<text x="205.6" y="27.3">510R</text>
<text x="215.9" y="25.6">R157</text>
<text x="215.9" y="27.3">510R</text>
<text x="64.8" y="40.4">J2</text>
<text x="56.4" y="56.7">MINI_USB</text>
<text x="148.6" y="56.7">CP2102-GM</text>
<text x="70.4" y="75">U18</text>
<text x="116.8" y="74">R57</text>
<text x="116.8" y="76">10K</text>
<text x="175.7" y="75">U9</text>
<text x="207.3" y="77.4">L5</text>
<text x="210.8" y="77.4">2.2uH 5000mA</text>
<text x="41.5" y="82.6">R241</text>
<text x="103.7" y="82.6">C265</text>
<text x="108.9" y="82.6">0.1uF</text>
<text x="27.7" y="86">C261</text>
<text x="27.7" y="89.5">10uF 16V</text>
<text x="36.3" y="86">C266</text>
<text x="36.3" y="89.5">4.7uF</text>
<text x="41.5" y="86">20K 1%</text>
<text x="114" y="84.3">L13 2.2uH 5000mA</text>
<text x="214.2" y="89.5">10K</text>
<text x="229.8" y="89.5">R56</text>
<text x="41.5" y="91.2">R242</text>
<text x="41.5" y="94.7">15K 1%</text>
<text x="127.9" y="90.9">R199</text>
<text x="127.9" y="92.9">4.99K 1%</text>
<text x="157.2" y="94.7">C155</text>
<text x="165.9" y="92.9">C156</text>
<text x="165.9" y="94.7">3.3nF</text>
<text x="229.8" y="91.6">18.7K 1%</text>
<text x="241.8" y="91.2">C151</text>
<text x="241.8" y="92.9">22uF</text>
<text x="250.5" y="91.2">C152</text>
<text x="250.5" y="92.9">0.1uF</text>
<text x="58.8" y="101.6">R204</text>
<text x="91.6" y="99.9">TPS54620</text>
<text x="138.2" y="96.4">C283</text>
<text x="138.2" y="99.9">47uF</text>
<text x="143.4" y="96.4">C284</text>
<text x="143.4" y="99.9">0.1uF</text>
<text x="157.2" y="96.4">10uF 16V</text>
<text x="191.8" y="101.6">TLV62130RGT</text>
<text x="229.8" y="101.6">R58</text>
<text x="48.4" y="103.3">C280</text>
<text x="48.4" y="106.8">0.01uF 80.6K</text>
<text x="53.6" y="103.3">R203</text>
<text x="58.8" y="105">4.02K</text>
<text x="64" y="105">C281</text>
<text x="127.9" y="103.3">R205</text>
<text x="127.9" y="105">20K 1%</text>
<text x="229.8" y="103.3">15K 1%</text>
<text x="58.8" y="108.5">C282</text>
<text x="58.8" y="112">0.01uF</text>
<text x="64" y="108.5">NC</text>
<text x="58.2" y="130.3">U10</text>
<text x="89.9" y="132.7">L6</text>
<text x="93.3" y="132.7">2.2uH 5000mA</text>
<text x="175.7" y="133.7">U11</text>
<text x="207.3" y="136.1">L7</text>
<text x="210.8" y="136.1">2.2uH 5000mA</text>
<text x="39.8" y="149.9">C159</text>
<text x="48.4" y="148.2">C160</text>
<text x="48.4" y="149.9">3.3nF</text>
<text x="96.8" y="144.8">10K</text>
<text x="112.3" y="144.8">R60</text>
<text x="112.3" y="146.8">13K 1%</text>
<text x="120.9" y="146.5">C157</text>
<text x="120.9" y="148.2">22uF</text>
<text x="129.6" y="146.5">C158</text>
<text x="129.6" y="148.2">0.1uF</text>
<text x="214.2" y="148.2">10K</text>
<text x="229.8" y="148.2">R62</text>
<text x="240.1" y="149.9">C161</text>
<text x="247" y="149.9">C162</text>
<text x="39.8" y="151.7">10uF 16V</text>
<text x="157.2" y="153.4">C163</text>
<text x="157.2" y="155.1">10uF 16V</text>
<text x="165.9" y="151.7">C164</text>
<text x="165.9" y="153.4">3.3nF</text>
<text x="229.8" y="150.3">56.2K 1%</text>
<text x="240.1" y="151.7">22uF</text>
<text x="247" y="151.7">0.1uF</text>
<text x="74.3" y="156.8">TLV62130RGT</text>
<text x="112.3" y="156.8">R63</text>
<text x="112.3" y="158.6">15K 1%</text>
<text x="191.8" y="160.3">TLV62130RGT</text>
<text x="229.8" y="160.3">R64</text>
<text x="229.8" y="162">18K 1%</text>
<text x="142.9" y="183.8">U12</text>
<text x="120.9" y="191.4">C178</text>
<text x="127.9" y="191.4">C171</text>
<text x="120.9" y="193.1">10uF</text>
<text x="127.9" y="193.1">0.1uF</text>
<text x="162.4" y="193.1">C173</text>
<text x="162.4" y="194.9">10uF</text>
<text x="169.3" y="193.1">C172</text>
<text x="169.3" y="194.9">0.1uF</text>
<text x="141.7" y="200">SPX3819M5-2-5</text>
</g>
<g font-size="1.5" fill="#004080">
<text x="154.6" y="19.7">VDD</text>
<text x="161.4" y="20.5" transform="rotate(-90 161.4 20.5)">NC11</text>
<text x="163.1" y="20.5" transform="rotate(-90 163.1 20.5)">NC10</text>
<text x="164.8" y="19.6" transform="rotate(-90 164.8 19.6)">NC9</text>
<text x="166.6" y="19.6" transform="rotate(-90 166.6 19.6)">NC8</text>
<text x="168.3" y="19.6" transform="rotate(-90 168.3 19.6)">NC7</text>
<text x="172.2" y="21.4">RST</text>
<text x="154.6" y="30.1">GND</text>
<text x="172" y="35.2">RXD</text>
<text x="172.2" y="30.1">CTS</text>
<text x="172.2" y="31.8">RTS</text>
<text x="172.2" y="33.5">TXD</text>
<text x="71.8" y="45.6">VCC</text>
<text x="73.5" y="47.3">D-</text>
<text x="154.6" y="47.3">D-</text>
<text x="154.6" y="45.6">REGIN</text>
<text x="154.6" y="43.9">VBUS</text>
<text x="167.7" y="47.3">SUSPEND</text>
<text x="167.7" y="45.6">SUSPEND</text>
<text x="172.1" y="43.9">DTR</text>
<text x="71.7" y="52.5">GND</text>
<text x="73.1" y="49.1">D+</text>
<text x="73.6" y="50.8">ID</text>
<text x="154.6" y="49.1">D+</text>
<text x="171.9" y="50.8">DCD</text>
<text x="172" y="52.5">DSR</text>
<text x="173.8" y="49.1">RI</text>
<text x="66.4" y="54.4" transform="rotate(-90 66.4 54.4)">SH1</text>
<text x="68.1" y="54.4" transform="rotate(-90 68.1 54.4)">SH2</text>
<text x="69.8" y="54.4" transform="rotate(-90 69.8 54.4)">SH3</text>
<text x="71.6" y="54.4" transform="rotate(-90 71.6 54.4)">SH4</text>
<text x="159.7" y="54.4" transform="rotate(-90 159.7 54.4)">NC1</text>
<text x="161.4" y="54.4" transform="rotate(-90 161.4 54.4)">NC2</text>
<text x="163.1" y="54.4" transform="rotate(-90 163.1 54.4)">NC3</text>
<text x="164.8" y="54.4" transform="rotate(-90 164.8 54.4)">NC4</text>
<text x="166.6" y="54.4" transform="rotate(-90 166.6 54.4)">NC5</text>
<text x="168.3" y="54.4" transform="rotate(-90 168.3 54.4)">NC6</text>
<text x="70" y="80.2">PVIN1</text>
<text x="70" y="81.9">PVIN2</text>
<text x="70" y="83.6">VIN</text>
<text x="89.8" y="80.2">PWRGD</text>
<text x="91.4" y="83.6">BOOT</text>
<text x="175.4" y="80.2">AVIN1</text>
<text x="175.4" y="81.9">PVIN2</text>
<text x="175.4" y="83.6">PVIN3</text>
<text x="190.9" y="80.2">SW1</text>
<text x="190.9" y="81.9">SW2</text>
<text x="190.9" y="83.6">SW3</text>
<text x="70" y="88.8">EN</text>
<text x="92.8" y="88.8">PH2</text>
<text x="92.8" y="87.1">PH1</text>
<text x="175.4" y="88.8">EN</text>
<text x="191" y="87.1">VOS</text>
<text x="70" y="94">RT/CLK</text>
<text x="70" y="95.7">COMP</text>
<text x="70" y="92.2">SS/TR</text>
<text x="90.7" y="94">V_SNS</text>
<text x="175.4" y="92.2">SS/TR</text>
<text x="190.8" y="94">FSW</text>
<text x="192.1" y="90.5">PG</text>
<text x="80.2" y="97.6" transform="rotate(-90 80.2 97.6)">PWPD</text>
<text x="85.4" y="97.6" transform="rotate(-90 85.4 97.6)">GND1</text>
<text x="87.1" y="97.6" transform="rotate(-90 87.1 97.6)">GND2</text>
<text x="175.4" y="97.4">DEF</text>
<text x="183.9" y="99.3" transform="rotate(-90 183.9 99.3)">TPAD</text>
<text x="185.6" y="99.3" transform="rotate(-90 185.6 99.3)">PGND1</text>
<text x="187.3" y="99.3" transform="rotate(-90 187.3 99.3)">PGND2</text>
<text x="189" y="99.3" transform="rotate(-90 189 99.3)">AGND3</text>
<text x="192.3" y="97.4">FB</text>
<text x="57.9" y="135.4">AVIN1</text>
<text x="57.9" y="137.2">PVIN2</text>
<text x="73.4" y="135.4">SW1</text>
<text x="73.4" y="137.2">SW2</text>
<text x="57.9" y="138.9">PVIN3</text>
<text x="73.4" y="138.9">SW3</text>
<text x="73.6" y="142.3">VOS</text>
<text x="175.4" y="138.9">AVIN1</text>
<text x="175.4" y="140.6">PVIN2</text>
<text x="175.4" y="142.3">PVIN3</text>
<text x="190.9" y="138.9">SW1</text>
<text x="190.9" y="140.6">SW2</text>
<text x="190.9" y="142.3">SW3</text>
<text x="57.9" y="144.1">EN</text>
<text x="57.9" y="147.5">SS/TR</text>
<text x="73.4" y="149.2">FSW</text>
<text x="74.6" y="145.8">PG</text>
<text x="175.4" y="147.5">EN</text>
<text x="191" y="145.8">VOS</text>
<text x="192.1" y="149.2">PG</text>
<text x="57.9" y="152.7">DEF</text>
<text x="66.4" y="154.6" transform="rotate(-90 66.4 154.6)">TPAD</text>
<text x="68.1" y="154.6" transform="rotate(-90 68.1 154.6)">PGND1</text>
<text x="69.8" y="154.6" transform="rotate(-90 69.8 154.6)">PGND2</text>
<text x="71.6" y="154.6" transform="rotate(-90 71.6 154.6)">AGND3</text>
<text x="74.9" y="152.7">FB</text>
<text x="175.4" y="151">SS/TR</text>
<text x="190.8" y="152.7">FSW</text>
<text x="175.4" y="156.1">DEF</text>
<text x="183.9" y="158.1" transform="rotate(-90 183.9 158.1)">TPAD</text>
<text x="185.6" y="158.1" transform="rotate(-90 185.6 158.1)">PGND1</text>
<text x="187.3" y="158.1" transform="rotate(-90 187.3 158.1)">PGND2</text>
<text x="189" y="158.1" transform="rotate(-90 189 158.1)">AGND3</text>
<text x="192.3" y="156.1">FB</text>
<text x="142.6" y="187.2">VIN</text>
<text x="142.6" y="190.7">ADJ</text>
<text x="148.5" y="187.2">VOUT</text>
<text x="142.6" y="194.2">EN</text>
<text x="142.6" y="197.6">GND</text>
</g>
<g font-size="1.5" fill="#f00">
<text x="225.3" y="33.5">UART_RXD</text>
<text x="225.4" y="35.1">UART_TXD</text>
<text x="238.4" y="34.9">3</text>
<text x="238.4" y="33.2">3</text>
<text x="102.3" y="79.1">1V0_PG</text>
<text x="161" y="87.8">1V0_PG</text>
<text x="202.5" y="89.5">1V8_PG R55</text>
<text x="43.6" y="143">1V8_PG</text>
<text x="85" y="144.8">1V5_PG R59</text>
<text x="161" y="146.5">1V5_PG</text>
<text x="200.7" y="148.2">PW_GOOD R61</text>
</g>
<g font-size="1.2">
<text x="29.1" y="1.3">5</text>
<text x="83.6" y="1.3">4</text>
<text x="138.2" y="1.3">3</text>
<text x="192.8" y="1.3">2</text>
<text x="247.4" y="1.3">1</text>
<text x=".5" y="28.3">D</text>
<text x="275.1" y="28.3">D</text>
<text x=".5" y="79.2">C</text>
<text x="275.1" y="79.2">C</text>
<text x=".5" y="130.2">B</text>
<text x="275.1" y="130.2">B</text>
<text x=".5" y="181.1">A</text>
<text x="275.1" y="181.1">A</text>
<text x="29.1" y="206.8">5</text>
<text x="83.6" y="206.8">4</text>
<text x="138.2" y="206.8">3</text>
<text x="192.8" y="206.8">2</text>
<text x="247.4" y="206.8">1</text>
</g>
</svg>
